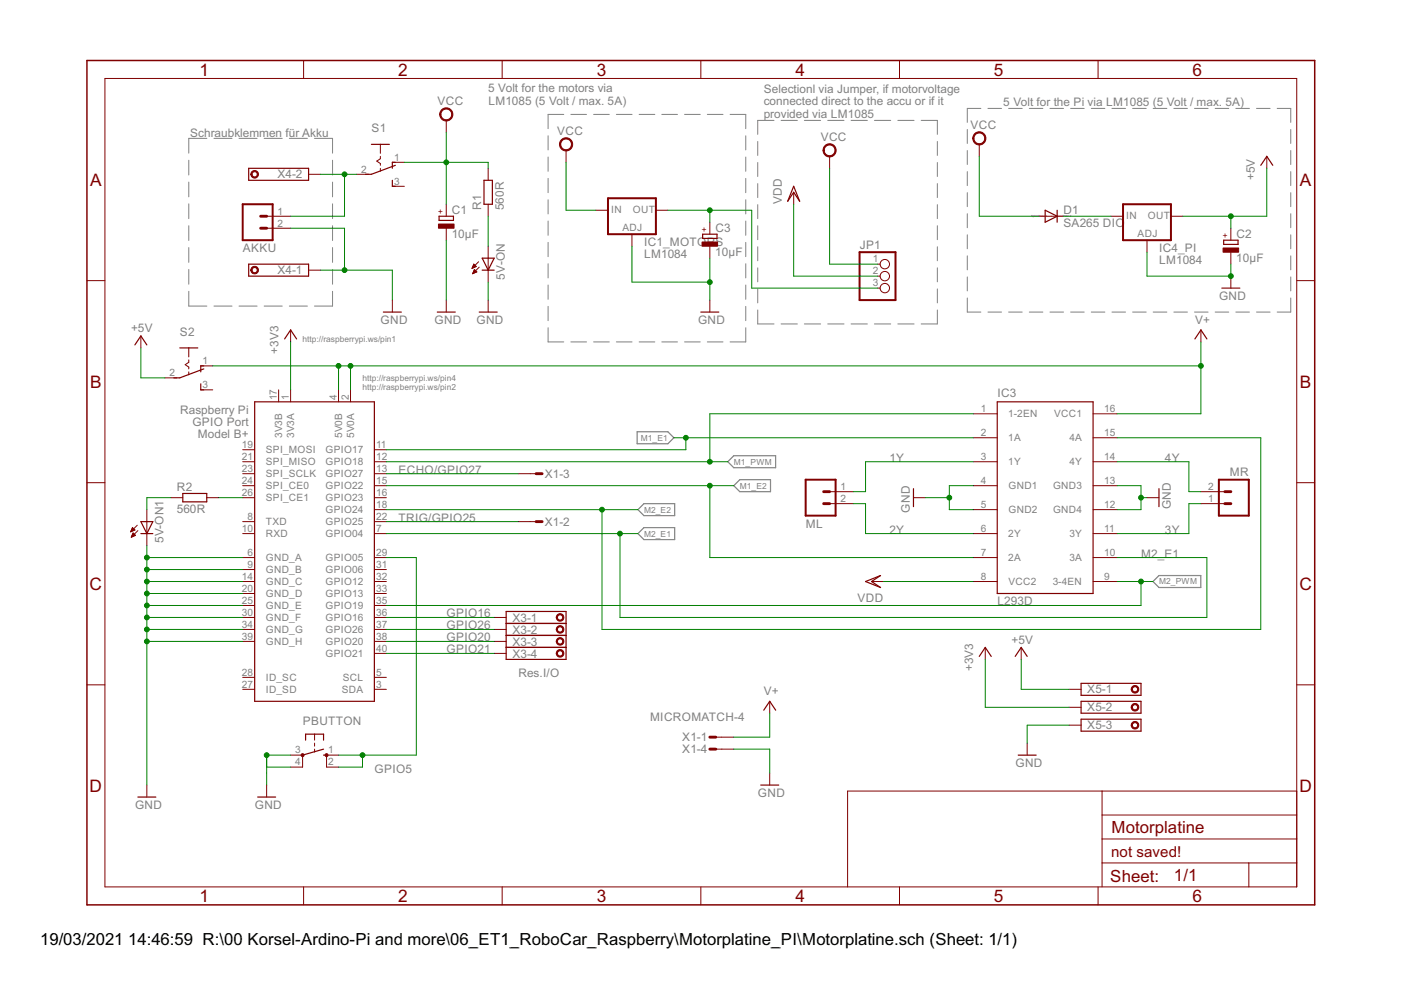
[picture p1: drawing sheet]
<svg xmlns="http://www.w3.org/2000/svg" width="297mm" height="210mm" viewBox="0 0 297 210" stroke-linecap="round" stroke-linejoin="round" font-family="sans-serif">
<g fill="none" stroke="#808080" stroke-width=".21">
<path d="M40 34v3.1M40 38.6v3.1M43.9 29.3h-3.9v3.2M45.4 29.3h3.8M50.7 29.3h3.8M56 29.3h3.8M61.3 29.3h3.9M66.7 29.3h3.8v3.2M70.5 34v3.1M70.5 38.6v3.1M116.2 28.8v3M116.2 33.3v3"/>
<path d="M116.2 37.8v3.1M119.5 24.3h-3.3v3M121 24.3h3.4M125.9 24.3h3.3M130.7 24.3h3.3M135.5 24.3h3.3M140.3 24.3h3.3M145.1 24.3h3.4M150 24.3h3.3M154.8 24.3h3.3v3M158.1 28.8v3M158.1 33.3v3"/>
<path d="M158.1 37.8v3.1M160.7 30v3M160.7 34.5v2.9M160.7 38.9v3M164.1 25.5h-3.4v3M165.6 25.5h3.5M170.5 25.5h3.5M175.5 25.5h3.4M180.4 25.5h3.5M185.4 25.5h3.4M190.4 25.5h3.4M195.3 25.5h3.4v3"/>
<path d="M198.7 30v3M198.7 34.5v2.9M198.7 38.9v3M205.1 27.5v2.9M205.1 31.9v3M205.1 36.4v2.9M208 23h-2.9v3M209.5 23h2.8M213.8 23h2.9M218.2 23h2.9M222.6 23h2.9M227 23h2.9"/>
<path d="M231.4 23h2.9M235.8 23h2.8M240.1 23h2.9M244.5 23h2.9M248.9 23h2.9M253.3 23h2.8M257.6 23h2.9M262 23h2.9M266.4 23h2.9M270.8 23h2.9v3M273.7 27.5v2.9M273.7 31.9v3"/>
<path d="M273.7 36.4v2.9M40 43.2v3.2M40 47.9v3.1M40 52.5v3.1M40 57.1v3.2M70.5 43.2v3.2M70.5 47.9v3.1M70.5 52.5v3.1M70.5 57.1v3.2M116.2 42.4v3M116.2 46.9v3M116.2 51.4v3"/>
<path d="M116.2 55.9v3M158.1 42.4v3M158.1 46.9v3M158.1 51.4v3M158.1 55.9v3M160.7 43.4v3M160.7 47.9v2.9M160.7 52.3v3M160.7 56.8v3M198.7 43.4v3M198.7 47.9v2.9M198.7 52.3v3"/>
<path d="M198.7 56.8v3M205.1 40.9v2.9M205.1 45.3v3M205.1 49.8v2.9M205.1 54.3v2.9M205.1 58.7v3M273.7 40.9v2.9M273.7 45.3v3M273.7 49.8v2.9M273.7 54.3v2.9M273.7 58.7v3M40 61.8v3.1h3.9"/>
<path d="M45.4 64.9h3.8M50.7 64.9h3.8M56 64.9h3.8M61.3 64.9h3.9M70.5 61.8v3.1h-3.8M116.2 69.5v3h3.3M116.2 60.4v3.1M116.2 65v3M121 72.5h3.4M125.9 72.5h3.3M130.7 72.5h3.3M135.5 72.5h3.3"/>
<path d="M140.3 72.5h3.3M145.1 72.5h3.4M150 72.5h3.3M158.1 69.5v3h-3.3M158.1 60.4v3.1M158.1 65v3M160.7 61.3v2.9M160.7 65.7v3h3.4M165.6 68.7h3.5M170.5 68.7h3.5M175.5 68.7h3.4M180.4 68.7h3.5"/>
<path d="M185.4 68.7h3.4M190.4 68.7h3.4M198.7 65.7v3h-3.4M198.7 61.3v2.9M205.1 63.2v3h2.9M209.5 66.2h2.8M213.8 66.2h2.9M218.2 66.2h2.9M222.6 66.2h2.9M227 66.2h2.9M231.4 66.2h2.9M235.8 66.2h2.8"/>
<path d="M240.1 66.2h2.9M244.5 66.2h2.9M248.9 66.2h2.9M253.3 66.2h2.8M257.6 66.2h2.9M262 66.2h2.9M266.4 66.2h2.9M273.7 63.2v3h-2.9"/>
</g>
<path d="M135.1 91.5h6.5l1.3 1.3-1.3 1.3h-6.5zM154.3 97.9l1.3-1.3h8.8v2.6h-8.8zM135.3 113.1l1.2-1.2h6.5v2.5h-6.5zM135.3 108.1l1.2-1.3h6.5v2.5h-6.5zM155.6 103l1.2-1.3h6.6v2.5h-6.6zM244.5 123.3l1.2-1.3h8.9v2.6h-8.9z" fill="none" stroke="#808080" stroke-width=".25"/>
<g fill="none" stroke="#800000" stroke-width=".25">
<path d="M52.7 35.7h12.7v2.5h-12.7zM78.7 30.6h3.8M83.2 38.2v1.3h.6M83.8 35.1l-5.1 1.9h-1.2M83.8 34.4h-.6v1.3M102.6 38.2h1.8v5.1h-1.8zM168.3 39.5l1.2 3.2-1.2-1.9-1.3 1.9zM267.3 35.1l1.3-2 1.3 2M52.7 56h12.7v2.5h-12.7zM93.1 45.8h3v.9h-3zM102.2 54.7h2.6l-1.3 2.6zM102.2 57.3h2.6"/>
<path d="M149 49.7h3v.8h-3zM221.6 44.6l2.5 1.2-2.5 1.3zM224.1 44.6v2.5M259.4 50.9h3.1v.9h-3.1zM28.6 73.1l1.3-1.9 1.2 1.9M38.1 73.8h3.8M43.2 78.2l-5.1 1.9h-1.2M43.2 77.6h-.6v1.2M60.3 71.9l1.3-1.9 1.3 1.9M81.3 66.2h3.8M92.7 66.2h3.8M101.6 66.2h3.8"/>
<path d="M148.6 66.2h3.8M253.3 71.9l1.3-1.9 1.3 1.9M259.1 61.1h3.8M42.6 81.4v1.3h.6M54 85.2h25.4v63.5h-25.4zM211.4 85.2h20.4v40.6h-20.4zM29.9 110.6h2.5l-1.3 2.5zM29.9 113.1h2.5M38.8 104.6h5v1.8h-5zM193.7 103.6v3.8M245.7 103.6v3.8M107.3 129.6h12.7v10.2h-12.7z"/>
<path d="M107.3 132.2h12.7M107.3 134.7h12.7M107.3 137.3h12.7M183.5 123.3l3.2-1.3-1.9 1.3 1.9 1.3zM207.6 139.2l1.3-1.9 1.3 1.9M215.2 139.2l1.3-1.9 1.3 1.9M64.8 156.9v-1.2h3.8v1.2M68.6 158.8l-4.4 1.3M161.9 150.6l1.3-1.9 1.3 1.9M229.2 148.7h12.7v2.5h-12.7zM229.2 144.9h12.7v2.5h-12.7zM229.2 152.5h12.7v2.5h-12.7z"/>
<path d="M29.2 169h3.8M54.6 169h3.8M68.6 160.1h.6M161.3 166.5h3.8M215.9 160.1h3.8"/>
</g>
<g fill="none" stroke="#800000" stroke-width=".21">
<path d="M22.2 16.6h252.7v171.4h-252.7zM64.4 12.8v3.8M106.5 12.8v3.8M148.6 12.8v3.8M190.7 12.8v3.8M232.8 12.8v3.8M65.4 37h2.6M75.6 37h2.5M80.6 30.6v1.9M80.6 33.1v.6l-.7 .5 .7 .5v.4M80.6 35.7v.6M83.2 39.5h2.5"/>
<path d="M83.2 34.4h2.5M94.6 25.5v2.6M103.5 35.7v2.5M120 31.9v2.5M175.9 33.1v2.6M207.6 30.6v2.5M268.6 33.1v2.6M18.4 59.5h3.8M56.5 45.8h5.1M56.5 48.4h5.1M65.4 57.3h2.6M94.6 43.3v2.5"/>
<path d="M94.6 48.4v2.5M100.1 56.8h.3M100.2 56.6h.4M100.2 58h.2M100.2 56.5h.7M100.3 56.4h.6M100.3 57.8h.3M100.3 57.7h.6M100.4 56.3h.4M100.4 56.2h.2M100.4 57.6h.7M100.4 56h.1"/>
<path d="M100.4 57.5h.5M100.5 56l-.4 .9M100.5 56l.5 .5-.9 .4M100.5 57.4h.3M100.5 57.3h.2M100.6 57.1l.5 .6-.9 .3zM101.5 55.5l-1.4 1.4M101.6 56.6l-1.4 1.4M103.5 43.3v2.5M103.5 52.2v7.6M126.4 44.6h2.5M134 49.7v2.5"/>
<path d="M139.1 44.6h2.5M150.5 47.1v2.6M150.5 52.2v2.5M168.3 40.8v2.5M186.1 56h.5M186.1 58.5h.5M220.3 45.8h5.1M235.6 45.8h2.5M243.2 50.9v2.6M248.3 45.8h2.5M261 48.4v2.5M261 53.5v2.5"/>
<path d="M261 58.5v2.6M274.9 59.5h3.8M29.9 71.2v2.6M40 73.8v1.9M40 76.3v.5l-.7 .5 .7 .5v.4M40 78.8v.7M42.6 77.6h2.5M61.6 70v2.5M83.2 63.6v2.6M94.6 63.6v2.6M103.5 63.6v2.6M150.5 63.6v2.6"/>
<path d="M186.1 61.1h.5M254.6 70v2.5M34.9 80.1h2.6M42.6 82.7h2.5M51.5 95.4h2.5M51.5 97.9h2.5M59.1 82.7v2.5M61.6 82.7v2.5M71.8 82.7v2.5M74.3 82.7v2.5M79.4 95.4h2.5M79.4 97.9h2.5"/>
<path d="M206.4 97.9h5M206.4 87.7h5M206.4 92.8h5M231.8 97.9h5M231.8 87.7h5M231.8 92.8h5M18.4 102.3h3.8M27.7 112.7h.1M27.8 112.6h.2M27.8 112.5h.5M27.9 112.4h.7M27.9 113.8h.1"/>
<path d="M27.9 112.2h.6M27.9 113.7h.4M28 113.6h.6M28 112.1h.3M28 112h.2M28 113.5h.7M28.1 111.9h.1M28.1 113.3h.4M28.1 113.2h.3M28.2 113.1h.1M28.2 113l.5 .5-.9 .4zM28.6 112.4l-.5-.5-.4 .9"/>
<path d="M28.6 112.4l-.9 .4M29.1 111.4l-1.4 1.4M29.2 112.5l-1.4 1.4M31.1 108.1v7.6M36.2 105.5h2.6M43.8 105.5h2.6M51.5 118.2h2.5M51.5 100.4h2.5M51.5 103h2.5M51.5 105.5h2.5M51.5 110.6h2.5M51.5 113.1h2.5"/>
<path d="M79.4 118.2h2.5M79.4 100.4h2.5M79.4 103h2.5M79.4 105.5h2.5M79.4 108.1h2.5M79.4 110.6h2.5M79.4 113.1h2.5M109.9 100.4h3.8M109.9 110.6h3.8M175.9 104.2h5.1M175.9 106.8h5.1M193.7 105.5h2.5"/>
<path d="M206.4 118.2h5M206.4 103h5M206.4 108.1h5M206.4 113.1h5M231.8 118.2h5M231.8 103h5M231.8 108.1h5M231.8 113.1h5M243.2 105.5h2.5M254.6 104.2h5.1M254.6 106.8h5.1M274.9 102.3h3.8"/>
<path d="M51.5 120.8h2.5M51.5 123.3h2.5M51.5 125.8h2.5M51.5 128.4h2.5M51.5 130.9h2.5M51.5 133.5h2.5M51.5 136h2.5M79.4 120.8h2.5M79.4 123.3h2.5M79.4 125.8h2.5M79.4 128.4h2.5M79.4 130.9h2.5"/>
<path d="M79.4 133.5h2.5M79.4 136h2.5M79.4 138.5h2.5M104.8 130.9h2.5M104.8 133.5h2.5M104.8 136h2.5M104.8 138.5h2.5M184.8 123.3h2.5M206.4 123.3h5M208.9 137.3v2.5M216.5 137.3v2.5M231.8 123.3h5"/>
<path d="M18.4 145.2h3.8M51.5 146.2h2.5M51.5 143.6h2.5M66.7 155.7v1.2M66.7 157.6v.6M66.7 158.8v.7M79.4 146.2h2.5M79.4 143.6h2.5M151.8 156.3h3.8M151.8 158.8h3.8M163.2 148.7v2.5M217.8 157.6v2.5"/>
<path d="M226.7 146.2h2.5M226.7 150h2.5M226.7 153.8h2.5M274.9 145.2h3.8M31.1 166.5v2.5M56.5 166.5v2.5M61.6 160.1h2.6v2.5h-2.6M71.8 160.1h-2.6v2.5h2.6M163.2 163.9v2.6M233.7 167.7v20.3M233.7 177.9h41.2M233.7 172.8h41.2"/>
<path d="M274.9 167.7h-95.2v20.3M64.4 188v3.9M106.5 188v3.9M148.6 188v3.9M190.7 188v3.9M232.8 188v3.9M233.7 183h41.2M264.8 183v5"/>
<circle cx="187.6" cy="56" r=".99"/>
<circle cx="187.6" cy="58.5" r=".99"/>
<circle cx="187.6" cy="61.1" r=".99"/>
</g>
<g fill="#800000" stroke="#800000" stroke-width=".21">
<path d="M93.6 23.3a1.4 1.4 0 0 1 2.2 .2 1.4 1.4 0 0 1-.8 2.1 1.4 1.4 0 0 1-1.8-1.3h.3a1.15 1.15 0 0 1 1.6-1.1 1.15 1.15 0 0 1 .3 1.9 1.15 1.15 0 0 1-1.9-.6v-.2h-.3z" fill-rule="evenodd"/>
<path d="M206.6 28.4a1.4 1.4 0 0 1 2.2 .2 1.4 1.4 0 0 1-.8 2.1 1.4 1.4 0 0 1-1.8-1.4h.3a1.15 1.15 0 0 1 1.6-1 1.15 1.15 0 0 1 .3 1.9 1.15 1.15 0 0 1-1.9-.6v-.3h-.3z" fill-rule="evenodd"/>
<path d="M119 29.7a1.4 1.4 0 0 1 2.2 .2 1.4 1.4 0 0 1-.8 2.1 1.4 1.4 0 0 1-1.8-1.4h.3a1.15 1.15 0 0 1 1.6-1.1 1.15 1.15 0 0 1 .3 1.9 1.15 1.15 0 0 1-1.9-.5v-.3h-.3z" fill-rule="evenodd"/>
<path d="M174.9 30.9a1.39 1.39 0 0 1 2.2 .3 1.39 1.39 0 0 1-.8 2 1.39 1.39 0 0 1-1.8-1.3h.3a1.14 1.14 0 0 1 1.6-1 1.14 1.14 0 0 1 .2 1.9 1.14 1.14 0 0 1-1.8-.6v-.3h-.3z" fill-rule="evenodd"/>
<path d="M53.4 56.7a.82 .82 0 0 1 1.3 .1 .82 .82 0 0 1-.5 1.3 .82 .82 0 0 1-1-.8h.2a.55 .55 0 0 1 .8-.6 .55 .55 0 0 1 .2 .9 .55 .55 0 0 1-.9-.1l-.1-.2h-.2z" fill-rule="evenodd"/>
<path d="M53.4 36.4a.82 .82 0 0 1 1.3 .1 .82 .82 0 0 1-.5 1.2 .82 .82 0 0 1-1-.7h.2a.55 .55 0 0 1 .8-.6 .55 .55 0 0 1 .2 .9 .55 .55 0 0 1-.9-.2l-.1-.1h-.2z" fill-rule="evenodd"/>
<path d="M118.1 130.4a.81 .81 0 0 1 1.3 .1 .81 .81 0 0 1-.4 1.2 .81 .81 0 0 1-1.1-.8h.3a.56 .56 0 0 1 .8-.5 .56 .56 0 0 1 .1 1 .56 .56 0 0 1-.9-.3v-.2h-.3z" fill-rule="evenodd"/>
<path d="M118.1 132.9a.81 .81 0 0 1 1.3 .1 .81 .81 0 0 1-.4 1.2 .81 .81 0 0 1-1.1-.7h.3a.56 .56 0 0 1 .8-.5 .56 .56 0 0 1 .1 .9 .56 .56 0 0 1-.9-.3v-.1h-.3z" fill-rule="evenodd"/>
<path d="M118.1 135.5a.81 .81 0 0 1 1.3 0 .81 .81 0 0 1-.4 1.3 .81 .81 0 0 1-1.1-.8h.3a.56 .56 0 0 1 .8-.5 .56 .56 0 0 1 .1 1 .56 .56 0 0 1-.9-.3v-.2h-.3z" fill-rule="evenodd"/>
<path d="M118.1 138a.81 .81 0 0 1 1.3 .1 .81 .81 0 0 1-.4 1.2 .81 .81 0 0 1-1.1-.8h.3a.56 .56 0 0 1 .8-.4 .56 .56 0 0 1 .1 .9 .56 .56 0 0 1-.9-.3v-.2h-.3z" fill-rule="evenodd"/>
<path d="M240 145.6a.81 .81 0 0 1 1.3 .1 .81 .81 0 0 1-.4 1.2 .81 .81 0 0 1-1.1-.7h.3a.56 .56 0 0 1 .8-.5 .56 .56 0 0 1 .1 .9 .56 .56 0 0 1-.9-.3v-.1h-.3z" fill-rule="evenodd"/>
<path d="M240 149.4a.81 .81 0 0 1 1.3 .1 .81 .81 0 0 1-.4 1.2 .81 .81 0 0 1-1.1-.7h.3a.56 .56 0 0 1 .8-.5 .56 .56 0 0 1 .1 .9 .56 .56 0 0 1-.9-.2v-.2h-.3z" fill-rule="evenodd"/>
<path d="M240 153.2a.81 .81 0 0 1 1.3 .1 .81 .81 0 0 1-.4 1.2 .81 .81 0 0 1-1.1-.7h.3a.56 .56 0 0 1 .8-.5 .56 .56 0 0 1 .1 .9 .56 .56 0 0 1-.9-.3v-.1h-.3z" fill-rule="evenodd"/>
<circle cx="64.1" cy="160.1" r=".33"/>
<circle cx="69.2" cy="160.1" r=".33"/>
</g>
<g fill="#800000" stroke="#800000" stroke-width=".21">
<path d="M93 47.5h3.3v.9h-3.3z"/>
<path d="M259.3 52.6h3.3v.9h-3.3z"/>
<path d="M148.8 51.3h3.3v.9h-3.3z"/>
</g>
<path d="M51.5 43.3h6.3v7.6h-6.3zM128.9 42h10.2v7.7h-10.2zM182.2 53.5h7.7v10.1h-7.7zM238.1 43.3h10.2v7.6h-10.2zM170.8 101.7h6.4v7.6h-6.4zM258.4 101.7h6.4v7.6h-6.4z" fill="none" stroke="#800000" stroke-width=".42"/>
<path d="M18.4 12.8h260.3v179.1h-260.3z" fill="none" stroke="#800000" stroke-width=".32"/>
<path d="M55.3 48.4h1.2M55.3 45.8h1.2M113.7 110.6h1.2M113.7 100.4h1.2M174.6 106.8h1.3M174.6 104.2h1.3M259.7 106.8h1.3M259.7 104.2h1.3M150.5 156.3h1.3M150.5 158.8h1.3" fill="none" stroke="#800000" stroke-width=".61"/>
<g fill="none" stroke="#008000" stroke-width=".21">
<path d="M68 37h7.6M73 37v8.8h-11.4M85.7 34.4h17.8v1.3M94.6 28.1v15.2M120 34.4v10.2h6.4M175.9 35.7v20.3h10.2M207.6 33.1v12.7h12.7M268.6 35.7v10.1h-17.8M61.6 48.4h11.4v8.9M68 57.3h15.2v6.3M94.6 50.9v12.7M103.5 45.8v6.4"/>
<path d="M103.5 59.8v3.8M134 52.2v7.6h16.5M141.6 44.6h17.8v16.5h26.7M150.5 44.6v2.5M150.5 54.7v8.9M168.3 43.3v15.2h17.8M225.4 45.8h10.2M243.2 53.5v5h17.8v-2.5M261 45.8v2.6M29.9 73.8v6.3h5M45.1 77.6h209.5M61.6 72.5v10.2"/>
<path d="M71.8 77.6v5.1M74.3 77.6v5.1M254.6 72.5v15.2h-17.8M81.9 97.9h72.4M142.9 92.8h63.5M145.4 92.8v2.6h-63.5M206.4 87.7h-55.9v10.2M206.4 97.9h-22.9v6.3h-2.5M236.8 92.8h30.5v40.7h-139.7v-25.4M236.8 97.9h15.3v6.3h2.5M31.1 118.2h20.4M31.1 115.7v50.8"/>
<path d="M36.2 105.5h-5.1v2.6M46.4 105.5h5.1M81.9 118.2h6.4v41.9h-16.5M81.9 108.1h53.4M81.9 103h73.7M81.9 113.1h53.4M81.9 100.4h28M81.9 110.6h28M131.4 113.1v17.8h124.5v-12.7h-19.1M150.5 103v15.2h55.9M181 106.8h2.5v6.3h22.9M196.2 105.5h5.1"/>
<path d="M206.4 103h-5.1v5.1h5.1M236.8 103h5.1v5.1h-5.1M241.9 105.5h1.3M254.6 106.8h-2.5v6.3h-15.3M31.1 136h20.4M31.1 133.5h20.4M31.1 130.9h20.4M31.1 128.4h20.4M31.1 125.8h20.4M31.1 123.3h20.4M31.1 120.8h20.4M81.9 136h22.9"/>
<path d="M81.9 133.5h22.9M81.9 130.9h22.9M81.9 138.5h22.9M187.3 123.3h19.1M208.9 139.8v10.2h17.8M216.5 139.8v6.4h10.2M236.8 123.3h7.7M241.9 123.3v5.1h-160M155.6 158.8h7.6v5.1M163.2 151.2v5.1h-7.6M226.7 153.8h-8.9v3.8M56.5 162.6h5.1"/>
<path d="M61.6 160.1h-5.1v6.4M76.9 160.1v2.5h-5.1"/>
</g>
<g fill="#008000" stroke="#008000" stroke-width=".21">
<circle cx="31.1" cy="133.5" r=".51"/>
<circle cx="31.1" cy="130.9" r=".51"/>
<circle cx="31.1" cy="128.4" r=".51"/>
<circle cx="31.1" cy="125.8" r=".51"/>
<circle cx="31.1" cy="123.3" r=".51"/>
<circle cx="31.1" cy="120.8" r=".51"/>
<circle cx="31.1" cy="136" r=".51"/>
<circle cx="31.1" cy="118.2" r=".51"/>
<circle cx="201.3" cy="105.5" r=".51"/>
<circle cx="241.9" cy="105.5" r=".51"/>
<circle cx="73" cy="57.3" r=".51"/>
<circle cx="261" cy="58.5" r=".51"/>
<circle cx="150.5" cy="59.8" r=".51"/>
<circle cx="56.5" cy="160.1" r=".51"/>
<circle cx="261" cy="45.8" r=".51"/>
<circle cx="150.5" cy="103" r=".51"/>
<circle cx="131.4" cy="113.1" r=".51"/>
<circle cx="127.6" cy="108.1" r=".51"/>
<circle cx="150.5" cy="97.9" r=".51"/>
<circle cx="145.4" cy="92.8" r=".51"/>
<circle cx="241.9" cy="123.3" r=".51"/>
<circle cx="94.6" cy="34.4" r=".51"/>
<circle cx="150.5" cy="44.6" r=".51"/>
<circle cx="76.9" cy="160.1" r=".51"/>
<circle cx="73" cy="37" r=".51"/>
<circle cx="74.3" cy="77.6" r=".51"/>
<circle cx="71.8" cy="77.6" r=".51"/>
<circle cx="254.6" cy="77.6" r=".51"/>
</g>
<g font-size="4.1" fill="#800000">
<text x="42.3" y="16">1</text>
<text x="84.4" y="16">2</text>
<text x="126.5" y="16">3</text>
<text x="168.6" y="16">4</text>
<text x="210.7" y="16">5</text>
<text x="252.9" y="16">6</text>
<text x="19.1" y="39.4">A</text>
<text x="275.6" y="39.4">A</text>
<text x="19.1" y="82.2">B</text>
<text x="275.6" y="82.2">B</text>
<text x="19" y="125.1">C</text>
<text x="275.5" y="125.1">C</text>
<text x="19" y="167.9">D</text>
<text x="275.5" y="167.9">D</text>
<text x="42.3" y="191.2">1</text>
<text x="84.4" y="191.2">2</text>
<text x="126.5" y="191.2">3</text>
<text x="168.6" y="191.2">4</text>
<text x="210.7" y="191.2">5</text>
<text x="252.9" y="191.2">6</text>
</g>
<g font-size="4" fill="#800000">
<text x="235.6" y="176.6">Motorplatine</text>
<text x="235.4" y="186.9">Sheet:</text>
<text x="248.9" y="186.8">1/1</text>
</g>
<g font-size="4">
<text x="8.5" y="200.4">19/03/2021</text>
<text x="27.2" y="200.4">14:46:59 R:\00 Korsel-Ardino-Pi and more\06_ET1_RoboCar_Raspberry\Motorplatine_PI\Motorplatine.sch (Sheet: 1/1)</text>
</g>
<text font-size="3.6" fill="#800000" x="235.6" y="181.7">not saved!</text>
<g font-size="2.8" fill="#808080">
<text x="92.8" y="22.4">VCC</text>
<text x="103.5" y="19.6">5 Volt for the motors via</text>
<text x="103.6" y="22.2">LM1085 (5 Volt / max. 5A)</text>
<text x="161.9" y="22.4">connected direct to the accu or if it</text>
<text x="162" y="19.7">Selectionl via Jumper, if motorvoltage</text>
<text x="212.7" y="22.5">5 Volt for the Pi via LM1085 (5 Volt / max. 5A)</text>
<text x="40.3" y="29.1">Schraubklemmen für Akku</text>
<text x="78.8" y="28.1">S1</text>
<text x="118.2" y="28.7">VCC</text>
<text x="161.9" y="25">provided via LM1085</text>
<text x="174" y="30">VCC</text>
<text x="205.8" y="27.4">VCC</text>
<text x="58.8" y="37.8">X4-2</text>
<text x="266" y="38.2" transform="rotate(-90 266 38.2)">+5V</text>
<text x="95.8" y="45.4">C1</text>
<text x="102" y="44.5" transform="rotate(-90 102 44.5)">R1</text>
<text x="106.8" y="44.6" transform="rotate(-90 106.8 44.6)">560R</text>
<text x="165.7" y="43.3" transform="rotate(-90 165.7 43.3)">VDD</text>
<text x="225.5" y="45.4">D1</text>
<text x="51.5" y="53.5">AKKU</text>
<text x="95.8" y="50.4">10μF</text>
<text x="136.6" y="52.2">IC1_MOTORS</text>
<text x="151.7" y="49.2">C3</text>
<text x="182.3" y="52.8">JP1</text>
<text x="225.5" y="48.2">SA265 DIO</text>
<text x="245.8" y="53.5">IC4_PI</text>
<text x="262.1" y="50.4">C2</text>
<text x="58.8" y="58.2">X4-1</text>
<text x="107.1" y="59.3" transform="rotate(-90 107.1 59.3)">5V-ON</text>
<text x="136.6" y="54.7">LM1084</text>
<text x="151.6" y="54.2">10μF</text>
<text x="245.8" y="56">LM1084</text>
<text x="262.1" y="55.5">10μF</text>
<text x="258.5" y="63.6">GND</text>
<text x="27.8" y="70.5">+5V</text>
<text x="38.2" y="71.2">S2</text>
<text x="80.7" y="68.7">GND</text>
<text x="92.1" y="68.7">GND</text>
<text x="101" y="68.7">GND</text>
<text x="148" y="68.7">GND</text>
<text x="253.4" y="68.7">V+</text>
<text x="59.1" y="75" transform="rotate(-90 59.1 75)">+3V3</text>
<text x="38.2" y="87.7">Raspberry Pi</text>
<text x="211.5" y="84.2">IC3</text>
<text x="40.8" y="90.3">GPIO Port</text>
<text x="41.9" y="92.8">Model B+</text>
<text x="84.5" y="100.4">ECHO/GPIO27</text>
<text x="115.5" y="101.3">X1-3</text>
<text x="188.6" y="97.9">1Y</text>
<text x="247" y="97.9">4Y</text>
<text x="260.8" y="100.9">MR</text>
<text x="37.5" y="104">R2</text>
<text x="37.5" y="108.8">560R</text>
<text x="84.5" y="110.6">TRIG/GPIO25</text>
<text x="115.5" y="111.5">X1-2</text>
<text x="170.9" y="111.9">ML</text>
<text x="188.6" y="113.1">2Y</text>
<text x="192.9" y="108.7" transform="rotate(-90 192.9 108.7)">GND</text>
<text x="247" y="113.1">3Y</text>
<text x="248.3" y="108" transform="rotate(-90 248.3 108)">GND</text>
<text x="34.7" y="115.2" transform="rotate(-90 34.7 115.2)">5V-ON1</text>
<text x="242" y="118.2">M2_E1</text>
<text x="94.7" y="130.9">GPIO16</text>
<text x="108.6" y="131.8">X3-1</text>
<text x="181.8" y="127.6">VDD</text>
<text x="211.5" y="128.4">L293D</text>
<text x="94.7" y="133.4">GPIO26</text>
<text x="94.7" y="136">GPIO20</text>
<text x="108.6" y="134.3">X3-2</text>
<text x="108.6" y="136.9">X3-3</text>
<text x="214.4" y="136.5">+5V</text>
<text x="94.7" y="138.5">GPIO21</text>
<text x="108.6" y="139.4">X3-4</text>
<text x="109.9" y="143.6">Res.I/O</text>
<text x="206.4" y="142.3" transform="rotate(-90 206.4 142.3)">+3V3</text>
<text x="162" y="147.4">V+</text>
<text x="230.5" y="147">X5-1</text>
<text x="64.2" y="153.8">PBUTTON</text>
<text x="137.8" y="152.9">MICROMATCH-4</text>
<text x="230.5" y="150.8">X5-2</text>
<text x="230.5" y="154.7">X5-3</text>
<text x="144.7" y="157.2">X1-1</text>
<text x="144.7" y="159.7">X1-4</text>
<text x="79.4" y="163.9">GPIO5</text>
<text x="215.3" y="162.7">GND</text>
<text x="28.6" y="171.5">GND</text>
<text x="54" y="171.5">GND</text>
<text x="160.7" y="169">GND</text>
</g>
<g font-size="2.4" fill="#808080">
<text x="83.6" y="34.1">1</text>
<text x="76.6" y="36.6">2</text>
<text x="83.6" y="39.1">3</text>
<text x="58.9" y="45.5">1</text>
<text x="129.6" y="45.2">IN</text>
<text x="134.2" y="45.2">OUT</text>
<text x="238.8" y="46.5">IN</text>
<text x="243.4" y="46.5">OUT</text>
<text x="58.9" y="48">2</text>
<text x="132" y="48.9">ADJ</text>
<text x="241.2" y="50.2">ADJ</text>
<text x="185.1" y="55.6">1</text>
<text x="185.1" y="58.2">2</text>
<text x="185.1" y="60.7">3</text>
<text x="42.9" y="77.2">1</text>
<text x="35.9" y="79.8">2</text>
<text x="42.9" y="82.3">3</text>
<text x="58.7" y="84.8" transform="rotate(-90 58.7 84.8)">17</text>
<text x="61.3" y="84.8" transform="rotate(-90 61.3 84.8)">1</text>
<text x="71.4" y="84.8" transform="rotate(-90 71.4 84.8)">4</text>
<text x="74" y="84.8" transform="rotate(-90 74 84.8)">2</text>
<text x="207.9" y="87.4">1</text>
<text x="213.8" y="88.5">1-2EN</text>
<text x="223.5" y="88.5">VCC1</text>
<text x="234.1" y="87.4">16</text>
<text x="51.3" y="95">19</text>
<text x="59.8" y="92.9" transform="rotate(-90 59.8 92.9)">3V3B</text>
<text x="62.4" y="92.9" transform="rotate(-90 62.4 92.9)">3V3A</text>
<text x="72.5" y="92.9" transform="rotate(-90 72.5 92.9)">5V0B</text>
<text x="75.1" y="92.9" transform="rotate(-90 75.1 92.9)">5V0A</text>
<text x="79.7" y="95">11</text>
<text x="207.9" y="92.5">2</text>
<text x="213.8" y="93.6">1A</text>
<text x="226.7" y="93.6">4A</text>
<text x="234.1" y="92.5">15</text>
<text x="51.3" y="97.5">21</text>
<text x="51.3" y="100.1">23</text>
<text x="56.4" y="96.1">SPI_MOSI</text>
<text x="56.4" y="98.7">SPI_MISO</text>
<text x="56.4" y="101.2">SPI_SCLK</text>
<text x="69" y="96.1">GPIO17</text>
<text x="69" y="98.7">GPIO18</text>
<text x="69" y="101.2">GPIO27</text>
<text x="79.7" y="97.5">12</text>
<text x="79.7" y="100.1">13</text>
<text x="207.9" y="97.5">3</text>
<text x="213.8" y="98.7">1Y</text>
<text x="226.8" y="98.7">4Y</text>
<text x="234.1" y="97.5">14</text>
<text x="51.3" y="102.6">24</text>
<text x="51.3" y="105.2">26</text>
<text x="56.4" y="103.7">SPI_CE0</text>
<text x="56.4" y="106.3">SPI_CE1</text>
<text x="69" y="103.7">GPIO22</text>
<text x="69" y="106.3">GPIO23</text>
<text x="79.7" y="102.6">15</text>
<text x="79.7" y="105.2">16</text>
<text x="79.7" y="107.7">18</text>
<text x="178.2" y="103.9">1</text>
<text x="178.2" y="106.4">2</text>
<text x="207.9" y="102.6">4</text>
<text x="207.9" y="107.7">5</text>
<text x="213.8" y="103.7">GND1</text>
<text x="223.3" y="103.7">GND3</text>
<text x="234.1" y="102.6">13</text>
<text x="234.1" y="107.7">12</text>
<text x="256.2" y="106.4">1</text>
<text x="256.2" y="103.9">2</text>
<text x="51.3" y="112.8">10</text>
<text x="52.4" y="110.2">8</text>
<text x="56.4" y="111.4">TXD</text>
<text x="56.4" y="113.9">RXD</text>
<text x="69" y="108.8">GPIO24</text>
<text x="69" y="111.4">GPIO25</text>
<text x="69" y="113.9">GPIO04</text>
<text x="79.7" y="110.2">22</text>
<text x="79.7" y="112.8">7</text>
<text x="207.9" y="112.8">6</text>
<text x="213.8" y="113.9">2Y</text>
<text x="213.8" y="108.8">GND2</text>
<text x="223.3" y="108.8">GND4</text>
<text x="226.8" y="113.9">3Y</text>
<text x="234.1" y="112.8">11</text>
<text x="52.4" y="117.9">6</text>
<text x="56.4" y="119">GND_A</text>
<text x="69" y="119">GPIO05</text>
<text x="79.7" y="117.9">29</text>
<text x="207.9" y="117.9">7</text>
<text x="213.8" y="119">2A</text>
<text x="226.7" y="119">3A</text>
<text x="234.1" y="117.9">10</text>
<text x="51.3" y="122.9">14</text>
<text x="51.3" y="125.5">20</text>
<text x="52.4" y="120.4">9</text>
<text x="56.4" y="121.5">GND_B</text>
<text x="56.4" y="124.1">GND_C</text>
<text x="69" y="121.5">GPIO06</text>
<text x="69" y="124.1">GPIO12</text>
<text x="79.7" y="120.4">31</text>
<text x="79.7" y="122.9">32</text>
<text x="79.7" y="125.5">33</text>
<text x="207.9" y="122.9">8</text>
<text x="213.8" y="124.1">VCC2</text>
<text x="223.2" y="124.1">3-4EN</text>
<text x="234.1" y="122.9">9</text>
<text x="51.3" y="128">25</text>
<text x="51.3" y="130.6">30</text>
<text x="56.4" y="126.6">GND_D</text>
<text x="56.4" y="129.1">GND_E</text>
<text x="56.4" y="131.7">GND_F</text>
<text x="69" y="126.6">GPIO13</text>
<text x="69" y="129.1">GPIO19</text>
<text x="69" y="131.7">GPIO16</text>
<text x="79.7" y="128">35</text>
<text x="79.7" y="130.6">36</text>
<text x="51.3" y="133.1">34</text>
<text x="51.3" y="135.6">39</text>
<text x="56.4" y="134.2">GND_G</text>
<text x="56.4" y="136.8">GND_H</text>
<text x="69" y="134.2">GPIO26</text>
<text x="69" y="136.8">GPIO20</text>
<text x="79.7" y="133.1">37</text>
<text x="79.7" y="135.6">38</text>
<text x="51.3" y="143.3">28</text>
<text x="69" y="139.3">GPIO21</text>
<text x="79.7" y="143.3">5</text>
<text x="79.7" y="138.2">40</text>
<text x="51.3" y="145.8">27</text>
<text x="56.4" y="144.4">ID_SC</text>
<text x="56.4" y="146.9">ID_SD</text>
<text x="72.5" y="146.9">SDA</text>
<text x="72.7" y="144.4">SCL</text>
<text x="79.7" y="145.8">3</text>
<text x="62.6" y="159.8">3</text>
<text x="69.6" y="159.8">1</text>
<text x="62.6" y="162.3">4</text>
<text x="69.6" y="162.3">2</text>
</g>
<g font-size="2" fill="#800000">
<text x="94" y="45.4" transform="rotate(-90 94 45.4)">+</text>
<text x="149.9" y="49.2" transform="rotate(-90 149.9 49.2)">+</text>
<text x="260.4" y="50.5" transform="rotate(-90 260.4 50.5)">+</text>
</g>
<g font-size="2" fill="#808080">
<text x="64.1" y="72.5">http://raspberrypi.ws/pin1</text>
<text x="76.8" y="80.8">http://raspberrypi.ws/pin4</text>
<text x="76.8" y="82.7">http://raspberrypi.ws/pin2</text>
<text x="135.9" y="93.5">M1_E1</text>
<text x="155.6" y="98.5">M1_PWM</text>
<text x="156.9" y="103.6">M1_E2</text>
<text x="136.6" y="113.8">M2_E1</text>
<text x="136.6" y="108.7">M2_E2</text>
<text x="245.8" y="123.9">M2_PWM</text>
</g>
<g font-size=".7" fill="#800080">
<text x="218.6" y="46">SpiceOrder</text>
<text x="221.7" y="46">1</text>
<text x="223.7" y="46">SpiceOrder 2</text>
</g>
</svg>
